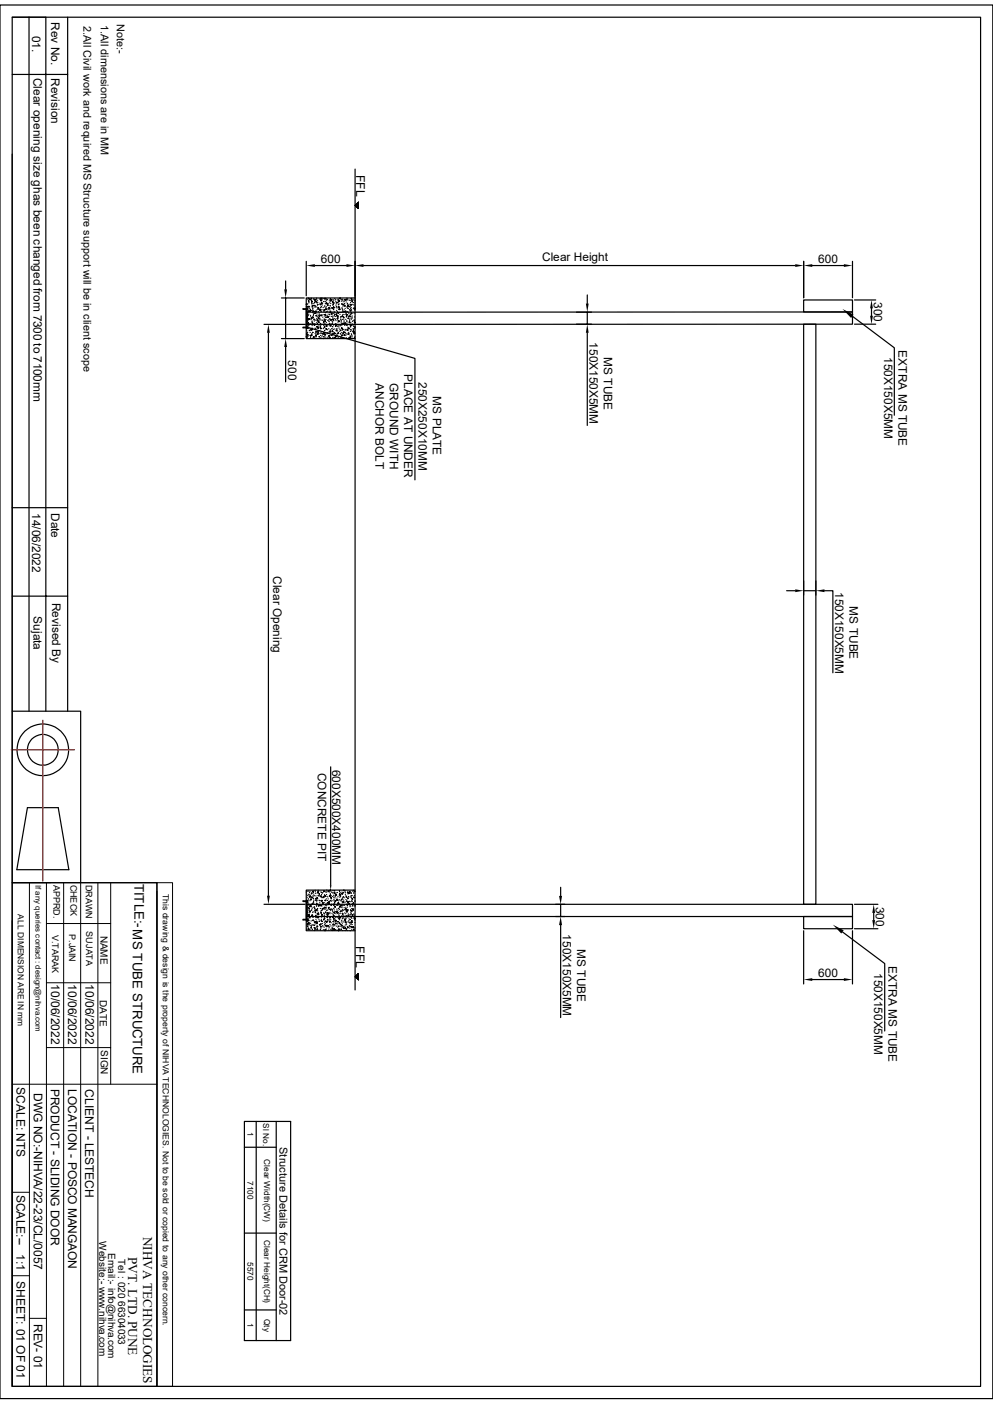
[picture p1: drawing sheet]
<svg xmlns="http://www.w3.org/2000/svg" width="210mm" height="297mm" viewBox="0 0 210 297" stroke-linecap="round" stroke-linejoin="round" font-family="sans-serif">
<g fill="none" stroke="#000" stroke-width=".25">
<path d="M0 1.1h210v294.8h-210zM2.6 3.6h204.8v289.7h-204.8zM2.6 3.6h7.1v146.9M2.6 15.7h11.7M6.1 3.6v146.9M14.3 3.6v146.9M2.6 32.6v117.9h14.5v36.2M75.1 35.8v173.6M60.4 59.4v1.8M64.8 55.3v7.3M66.6 56.2h6.7M76.9 56.2h91.3"/>
<path d="M170 55.3v7.7M171.8 56.2h6.7M180.3 55.3v7.7M55.8 68.6h8.7M56.8 70.4v119.1M59.5 63h4.8M59.5 71.6h4.8M60.4 63v8.6M60.4 73.4v7.4M64.8 64.3v.1M64.8 71.2h.1l-.1 .1M64.8 68.6l.1 .1z"/>
<path d="M64.8 65.2h.1v4.3h-.1zM64.8 64.8h.1M64.8 70.6h.1M64.8 70.8h.1M64.9 69.4h.1M64.9 69.8h.1M64.9 64.9h.1M64.9 67.3v.1zM64.9 70.5h.1M64.9 68.9h.1M64.9 66.9h.1M64.9 66h115.4v2.6h-115.4z"/>
<path d="M64.9 65.2h.2v.3h-.2zM64.9 69.1h.2v.3h-.2zM64.9 65.3h-.8v.1h.8M64.9 69.2h-.8v.1h.8M64.9 68h.1M64.9 64.4h.1M65 67.1h.1M65 65.8h.1M65 71.3h.1M65 71h.1M65 69.3h.1M65 66.1l.1 .1z"/>
<path d="M65 70.9l.1-.1 .1 .1zM65 65.2h.1M65 70.4h.1M65 66.5h.1M65 70.3h.1M65.1 67h.1M65.1 69.5h.1M65.1 64.3h.1M65.1 71.6h.1M65.1 67.9h.1M65.1 64.8l.1 .1zM65.1 66.7h.1"/>
<path d="M65.1 63.3h.1M65.1 71.2h.1M65.1 68.5h.1M65.2 67.6h.1M65.2 63.2h.1M65.2 63h.1M65.2 66.7h.1M65.2 68.3l.1 .1zM65.2 63.6l.1 .1zM65.2 65.7h.1M65.2 68.9h.1M65.3 63.7h.1"/>
<path d="M65.3 64.8h.1M65.3 66.5h.1M65.3 67.4l.2 .1-.2 .1 .1-.2M65.3 68.7h.1M65.3 64.1h.1M65.3 63.9h.1M65.4 65.8h.1M65.4 68.5h.1M65.4 64.8h.1M65.4 69.9h.1M65.4 69.4h.1M65.4 69.8h.1"/>
<path d="M65.4 64.9h.1M65.4 67.5h.1M65.5 65.2h.1M65.5 63.2l.1 .2-.2-.1zM65.6 65.9h.1M65.6 70.3h.1M65.6 71h.1M65.6 65.5l.2 .2h-.2zM65.6 68.5h.1M65.7 66.7h.1M65.7 71.4h.1M65.7 67h.1"/>
<path d="M65.7 71.2h.1M65.7 67.4h.1M65.8 69.7v.2zM65.8 63.2h.1M65.8 67.6h.1M65.8 69.5h.1M65.8 63.1h.1M65.9 70.8l.1 .1zM65.9 67.3l.1-.1v.2zM65.9 68.1h.1M65.9 64.1h.1M65.9 63.7l.1 .1z"/>
<path d="M65.9 63.5h-.1M65.9 70.7h.1M65.9 68.5h.1M66 69.5l21.8 6.3v25.7M66 64.2h.1M66 70.5h.1M66 69.8h.1M66 64.5h.1M66 69.6l.1 .1zM66 68.9h.1M66 65h.1M66 67.9h.1"/>
<path d="M66 69.4h.1M66 69.6h.1M66.1 64.7v.2zM66.1 68.3l.1 .1zM66.1 67h.1M66.1 65.3h.1M66.1 65.9h.1M66.1 66.1h.1M66.1 71.5h.1M66.1 70.3h.1M66.1 65.5h.1M66.2 65.7h.1"/>
<path d="M66.2 65.2h.1M66.2 64.2h.1M66.3 66.4h.1M66.3 63.3h.1M66.3 66.8h.1M66.3 67.1v.1M66.3 71.3l.1-.1v.1zM66.3 71.4h.1M66.3 71.2h.1M66.3 66.5h.1M66.3 65.8l.1 .1zM66.3 63.2h.1"/>
<path d="M66.4 67.5h.1M66.4 67.6h.1M66.4 64.6h.1zM66.5 67.9h.1M66.5 64.1h.1M66.5 68.7v.1zM66.5 63.5h.1M66.5 68.5h.1M66.5 67.6h.1M66.5 63.3l.1 .1zM66.5 68.6h.1M66.5 64h.1"/>
<path d="M66.6 71.5h.1M66.6 65h.1M66.6 63.8h.1M66.6 66.2h.1M66.6 69.4h.1M66.6 70.5h.1M66.6 64.6h.1M66.7 68.6h.1M66.7 69.7h.1M66.7 69.6h.1M66.7 65.9h.1M66.7 68.7h.1"/>
<path d="M66.8 70.9l.1 .1h-.2zM66.8 64.9h.1M66.8 70.4h.1M66.8 70.1h.1M66.8 67.7h.1M66.8 63.7v.1h-.1zM66.8 65.7h.1M66.8 65.9h.1M66.8 71.1h.1M66.8 66.2h.1M66.8 69.6h.1M66.8 70.8h.1"/>
<path d="M66.9 71.2h.1M66.9 64h.1M66.9 66.8h-.1M66.9 63.2h.1M66.9 65.9h.1M66.9 66.8h.1M66.9 63.1h.1M66.9 68.3h.1M67 67.7h.1M67 67.4h.1M67 63.4h.1M67 70.6h.1"/>
<path d="M67 66.4h.1M67.1 70.1v.2zM67.1 69l.1 .2h-.2zM67.1 64.1h.1M67.1 65.5h.1M67.1 66.9h.1M67.1 68.6h.1M67.1 67.9h.1M67.1 64.6h.1M67.1 67.7l.1-.1 .1 .2zM67.1 68.4h.1M67.1 63.6h.1"/>
<path d="M67.1 64.4h.1M67.2 70.6l.1 .1zM67.2 69.5h.1M67.2 65h.1M67.2 64h.1M67.2 69h.1M67.3 65.2h.1v.1zM67.3 64.4h.1M67.3 67.9h.1M67.3 67.2l.2 .1zM67.3 69.3l.1 .1zM67.3 65.9h.1"/>
<path d="M67.3 70.4h.1M67.3 65.4h.1M67.4 70.1h.1M67.4 65.1h.1M67.4 68.1l.1 .1zM67.4 66.8h.1M67.4 71.2h.2M67.4 70.6h.1M67.4 68.9h.1M67.5 66.2h.1M67.5 66.5h.1M67.5 66.8l.1 .1z"/>
<path d="M67.5 63.2h.1M67.5 66.6h.1M67.6 67.7h.1M67.6 65.4h.1M67.6 67.3h.1M67.6 69.9h.1M67.6 65.6l.1 .1h-.1zM67.6 64.1h.1M67.6 68.6h.1M67.6 67.5h.1M67.7 69.2l.1-.1v.2zM67.7 71.4h.1"/>
<path d="M67.7 63.4h.1M67.7 70.5h.1M67.8 65h.1M67.8 69.5h.1M67.8 68.4h.1M67.8 71h.1M67.8 69.6h.1M67.8 68.5h.1M67.8 68.8h.1M67.8 68.6h.1M67.9 63.6h.1l-.1-.1v.1M67.9 63.1v.1z"/>
<path d="M67.9 64.4l-.2-.1 .2 .2M67.9 66h.1M67.9 67.7h.1M67.9 66.6h.1M67.9 69.5h.1M67.9 70.4h.1M67.9 66.8h.1M67.9 64.9h.1M67.9 65.8h.1M68 69.5h.1M68 63.5h.1M68 64h.1"/>
<path d="M68 65.5h.1M68 71.3h.1M68.1 64.2l-.1-.1 .1 .1M68.1 70.6h.1M68.1 63h.1M68.1 63.3h.1M68.1 71h.1M68.1 67.7h.1M68.2 64.5h.1M68.2 66.6h.1M68.2 70.5h.1M68.2 64.1h.1"/>
<path d="M68.2 67.1h.1M68.2 68.6h.1M68.3 70.6l.1 .1zM68.3 65.1h.1M68.3 63.2h.1M68.3 67.7h.1M68.3 65.5h.1M68.4 71.5h.1M68.4 69.5h.1M68.4 71.6h.1M68.4 71.2h.1M68.4 63.8h.1"/>
<path d="M68.5 68.1v.1zM68.5 66h.1M68.5 68.8h.1M68.5 70.3h.1M68.5 70.4h.1zM68.5 70.4h.1M68.5 69.3h.1M68.5 67.5h.1M68.5 68.4h.1M68.5 66.5h.1M68.6 66.8h.1M68.6 64.9h.1"/>
<path d="M68.6 65.6l.1 .1h-.2zM68.6 70.8h.1M68.6 69.9h.1M68.6 71.3h.1M68.6 65.6h.1M68.6 69.1v.1zM68.7 63.3h.1M68.7 64.7h.1M68.7 69.9h.1M68.7 67.9h.1zM68.7 69h.1M68.7 66h.1"/>
<path d="M68.7 67.7h.1M68.7 67.6h.1M68.7 63.8h.1M68.7 63.1l.1 .1zM68.7 70.7l.2 .1h-.2zM68.7 71h.1M68.7 68h.1M68.8 64.2h.1M68.8 67.1h.1M68.8 71.5h.1M68.8 63.8h.1M68.8 66.6v.1z"/>
<path d="M68.8 66.2h.1M68.8 68.6h.1M68.9 68.6h.1M68.9 65.2h.1M68.9 65.1h.1M68.9 64.3h.1M68.9 67.6h.1M68.9 69.5h.1M69 65.4h.1M69 69.6l.1 .1zM69 64.9h.1M69 63.4h.1"/>
<path d="M69 63.2h.1M69 68.2h.1M69 63.6h.1M69 68.8l.2 .2h-.2zM69 64.2h.2l-.2-.1v.1M69 66h.1M69 69.6h.1M69.1 70.4h.1M69.1 64.3h.1M69.1 65.9h.1M69.2 67.1h.1M69.2 66.8h.1"/>
<path d="M69.2 71.3h.1M69.2 63.4h.1M69.2 69.8h.1M69.2 70.6h.1M69.3 63.3h.1M69.3 65.4h.1M69.3 64.5v.1zM69.3 66.9l.2 .2h-.2zM69.3 70.4h.1M69.3 66.9h.1M69.3 67.8h.1M69.3 65.8h.1"/>
<path d="M69.3 64.4h.1M69.4 64.2h.1M69.4 66.5h.1M69.4 68.7h.1M69.4 71.5h.1M69.5 67.9h.1M69.5 65.1h.1M69.5 65.4h.1M69.5 71.2h.1M69.5 69.6h.1M69.6 67.6h.1M69.6 70.2h.1"/>
<path d="M69.6 71v.1zM69.6 65.1l.2 .1h-.2zM69.6 68h.1M69.6 66h.1M69.6 70.4h.1M69.6 68.4h.1M69.6 63.6h.1M69.6 68.9h.1M69.7 68.7h.1M69.7 67.4h.1M69.7 66.5h.1M69.7 68.5l.1 .1z"/>
<path d="M69.7 71.4l.1 .1zM69.7 66.9h.1M69.7 64.1h.1M69.8 71.3h.1M69.8 65.6h.1M69.8 70.2h.1l-.1-.1v.1M69.8 64.6h.1M69.8 69.9h.1M69.8 64.7h.1M69.8 63.3h.1M69.8 67.8h.1M69.8 63.7h.1"/>
<path d="M69.8 69.8h.1M69.8 67.5h.1M69.9 66v.1h-.1zM69.9 63.2l.1 .2h-.2zM69.9 64.2h.1M69.9 65.8h.1M70 68.7h.1M70 70.9h.1M70 63.5l.1 .1h-.2zM70 68.9v.1M70 67.6l.1 .1zM70 66.3h.1"/>
<path d="M70 71h.1M70 68.5h.1M70.1 65.1h.1M70.1 66.9h.1M70.1 69.6h.1M70.1 66.3v.2zM70.2 66h.1M70.2 63.5h.1M70.2 70.1l.1-.1 .1 .1zM70.2 70.5h.1M70.2 68h.1M70.2 71h.1"/>
<path d="M70.2 69.6h.1M70.3 65.1l.1 .1zM70.3 68.5h.1M70.3 70h.1M70.3 66.9h.1M70.3 69.1h.1M70.3 68.2h.1M70.4 63.8l.1 .1zM70.4 67.6v-.1l.1 .1zM70.4 64.1h.1M70.4 64.5h.1M70.4 67.2h.1"/>
<path d="M70.4 71.4h.1M70.4 70.6h.1M70.4 66.3h.1M70.4 71.5h.1M70.4 63.4h.1M70.4 67.8h.1M70.4 65.4h.1M70.5 64.4h.1M70.5 65.2h.1M70.5 69.7h.1M70.5 64.2h.1M70.5 63.5h.1"/>
<path d="M70.5 68.7h.1M70.5 70.2h.1M70.6 64.9v.2zM70.6 68.7h.1M70.6 70.7h.1M70.6 67.8h.1M70.6 65.5h.1M70.6 71.6h.1M70.6 66.3h.1M70.6 66.9h.1M70.7 65.2h.1M70.7 66h.1"/>
<path d="M70.7 71.3h.1M70.7 66.7h.1M70.7 65h.1M70.7 69.6h.1M70.7 70.4l.2 .2h-.2zM70.7 64.1h.1M70.7 66.5h.1M70.8 66h.1M70.8 71.5l.1-.1v.1zM70.8 63.2h.1M70.8 67.4h.1M70.8 70.5h.1"/>
<path d="M70.9 63.5h.1M70.9 66.9h.1M70.9 68.5h.1M70.9 67.6h.1M71 71.4h.1M71 68.9v.1zM71 68.6l.2 .1h-.2zM71 63.4h.1M71 63.8h.1M71 68.9h.1M71 71.1l.1 .1zM71 67.8h.1"/>
<path d="M71 64.6h.1M71.1 68.6h.1M71.1 69.6h.1M71.1 65h.1M71.1 69.8l.1 .1zM71.1 64.3h.1M71.2 66.5l-.1-.1 .1 .1M71.2 64.9h.1M71.2 65.7h.1M71.2 70.7h.1M71.2 68.7h.1M71.2 65.2h.1"/>
<path d="M71.2 71.1h.1M71.3 66.7l.2 .1-.2 .1zM71.3 63.9v.2l-.1-.1zM71.3 69.6h-.1M71.3 67.4h.2zM71.3 65.9h.1M71.3 66.8h.1M71.3 71h.1M71.4 66.1h.1M71.4 63.5h.1M71.4 70.5h.1M71.4 67.2h.1"/>
<path d="M71.4 70h.1M71.4 70.6h.1M71.4 69.1h.1M71.5 67.9h.1M71.5 68.2h.1M71.5 66.1v.1zM71.5 66.9h.1M71.5 71.4h.1M71.5 63.2h.1M71.5 67.2h.1M71.5 66.3h.1M71.6 64.9l.1 .1h-.1z"/>
<path d="M71.6 64.9l-.1 .1 .2-.1M71.6 63.4h.1M71.6 70.5l-.1-.1 .1 .1M71.6 67.9h.1M71.6 69h.1M71.6 65.4h.1M71.6 63.9h.1M71.6 68l.1-.1 .1 .1zM71.7 64.3h.1M71.7 64.4l-.2 .1M71.7 67.9h.1M71.7 63.5h.1"/>
<path d="M71.7 69.4h.1M71.7 68.7h.1M71.7 65h.1M71.7 65.5h.1M71.8 63.7l-.1-.1 .1 .1M71.8 65.4h.1M71.8 70.1h.1M71.8 65.4l.1 .1zM71.8 65.2h.1M71.8 69.6h.1M71.8 66.1h.1M71.9 63l-.1 .2 .2-.1-.1-.1"/>
<path d="M71.9 69h.1M71.9 71.2h.1M71.9 66.5h.1M71.9 66.1h.1M72 70.5h.1M72 71.6h.1M72 67.2h.1M72.1 67h.1M72.1 70h.1M72.1 70.7h.1M72.1 67.6h.1M72.1 67.5h.1"/>
<path d="M72.1 69.8h.1M72.1 71.4h.1M72.1 63.3h.1M72.1 68.9h.1M72.1 67.9h.1M72.1 68.3h.1M72.2 63.7h.1M72.2 67h.1M72.2 63.4h.1M72.2 67.9h.1M72.2 69.4h.1M72.2 71h.1"/>
<path d="M72.2 66.1h.1M72.2 71.3h.1M72.3 64.3h.1M72.3 70.4h.1M72.3 65.2h.1M72.3 68.5h.1M72.3 68.7h.1M72.3 69.4h.1M72.3 64.2h.1M72.3 70.9l.1 .1h-.1zM72.3 63.3h.1M72.3 69.8h.1"/>
<path d="M72.4 66.8v.2zM72.4 65.2h.1M72.4 65.4h.1M72.4 67.6h.1M72.4 69.6l.2 .1zM72.4 69.6h.1M72.4 70.5h.1M72.4 66.6h.1M72.4 63.5h.1M72.5 65.9h.1M72.5 65.7h.1M72.5 64.8h.1"/>
<path d="M72.5 66.1h.1M72.6 64.3v.2l-.1-.1zM72.6 68.4v.1zM72.6 63.8h.1M72.6 66.5h.1M72.6 64.5h.1M72.6 71.6h.1M72.6 67.1l.2 .1zM72.6 67h.1M72.6 70.6h.1M72.7 71.5h.1M72.7 67.6h.1"/>
<path d="M72.7 70.2l.2 .2h-.2zM72.7 63.5h.1M72.7 68.1h.1M72.8 65.9l.1 .1zM72.8 67.9h.1M72.8 65.5h.1M72.8 71.6h.1M72.8 70.8l.1 .2zM72.8 63.7h.1M72.9 64.2h.1M72.9 68.7h.1M72.9 64.3h.1"/>
<path d="M72.9 64.6l.1 .1h-.1zM72.9 68.4l.1-.1v.2zM72.9 68.8h.1M72.9 64.8h.1M72.9 66.5h.1M73 68.3l.2 .2h-.2zM73 63.4l.1 .1zM73 69.7h.1M73 65.2h.1M73 69.8h.1M73 70.3h.1M73.1 65.8l-.1 .1z"/>
<path d="M73.1 66.1h.1M73.1 67.6h.1M73.1 71h.1M73.2 70.6h.1M73.2 66.4h.1M73.2 70.7h.1M73.2 69.8h.1M73.2 63.9h.1M73.2 63.3l.1 .1zM73.2 68.8h.1M73.2 71.5h.1M73.3 66.5l.1 .1h-.1z"/>
<path d="M73.3 68.6h.1M73.3 63.5h.1M73.4 66h.1M73.4 67h-.2M73.4 68.1h.1M73.4 63.1h.1M73.4 64.9h.1M73.4 67.9h-.1M73.4 65.1h.1M73.4 69.9l.1-.1 .1 .1zM73.4 64.3h.1M73.4 68.6h.1"/>
<path d="M73.4 64.2h.1M73.4 69.6h.1M73.5 68.8h.1M73.5 63.2h.1M73.5 65.9h.1M73.5 64.6h.1M73.5 69.2h.1M73.6 64.6l.1 .2zM73.6 63.5h.1M73.6 69.7h.1M73.6 65.2h.1M73.6 70.6h.1"/>
<path d="M73.6 65.3h.1M73.7 67.3v.1zM73.7 70.6v.1h-.1zM73.7 70.3h.1M73.7 66.2h.1M73.7 66.9h.1M73.7 69.4l.2 .1zM73.7 64.5h.1M73.7 70.7h.1M73.8 64.8l.1 .1zM73.8 67h.1M73.8 66.4h.1"/>
<path d="M73.8 71.5h.1M73.8 71.4h.1M73.8 70.5h.1M73.8 66.8h.1M73.9 68.1v.1zM73.9 69.6h.1M73.9 67.9h.1M73.9 67.5h.1M73.9 65.5h.1M73.9 68.6h.1M73.9 63.5h.1M74 66.9l.1 .1z"/>
<path d="M74 67.7h.1M74 64.3h.1M74 66.8h.1M74 68.8h.1M74 71h.1M74 63.5h.1M74 65.8h.1M74.1 71.2v.2zM74.1 65.6v.1zM74.1 68.6h.1M74.1 69h.1M74.1 70.1h.1"/>
<path d="M74.1 64.9h.1M74.1 66.5h.1M74.1 65.3h.1M74.1 69.2h.1M74.1 64h.1M74.2 69.7h.1M74.2 64.6h.1M74.2 68.2h.1M74.2 68.7l.1 .2zM74.2 64.4l.1 .1zM74.2 67.3h.1M74.3 66.2h.1"/>
<path d="M74.3 65.1h.1M74.3 70h.1M74.3 65.4h.1M74.3 67.5h.1M74.3 63.1v.1zM74.3 70.6h.1M74.3 65.7h.1M74.3 70.8h.1M74.3 64.5h.1M74.4 66.2l-.1 .1M74.4 66.3l-.1 .1M74.4 67.1h.1"/>
<path d="M74.4 63.6h.1M74.4 71.5h.1M74.4 71.2h.1M74.4 71h.1M74.5 63.5h.1M74.5 66.8h.1M74.5 68.5h.1M74.5 63.7v.1zM74.5 67.3h.1M74.6 64.4h.1M74.6 67.9h-.1M74.6 63.5h.1"/>
<path d="M74.6 63.3h.1M74.6 69.6h.1M74.6 68.8h.1M74.7 70l.1 .1h-.1zM74.7 70.3l.1-.1v.1zM74.7 65.3h.1M74.7 64h.1M74.8 69.7h.1M74.8 69h.1M74.8 69.5h.1M74.8 70.6h.1M74.8 64.5h.1"/>
<path d="M74.8 66.2h.1M74.8 65.1h.1M74.9 70.7h.1M74.9 70.1h.1M74.9 67.7l.1 .1zM74.9 65.5h.1M74.9 71.4h.1M75 70.4h.1M75 71.6h.1M75 70.4l.1 .1zM75 67.1h.1M75 71.5h.1"/>
<path d="M75 66.2h.1M75 69.5h.1M75.1 65.2v.1M75.1 65.2h.1M75.1 69.1v.1M75.1 63.5h.1M75.1 68.6h.1M75.1 71.2h.1M75.1 69.2v.1M75.1 68.2l-.1-.1v.2l.1-.1M75.1 63h-10.3v8.6h10.3M121.9 68.6h3.2"/>
<path d="M121.9 66h3.2M124.2 62.4v1.8M124.2 66v2.6M124.2 70.4v19.6M170 68.6h2.6v122.7h-2.6zM170 63.5h10.3v2.5h-10.3zM180.3 66.9l8.8 6.7v14.2M180.7 63.5h4.5M180.7 68.6h4.5M184.3 65.2v1.6M2.6 107.4h11.7M2.6 126.1h11.7"/>
<path d="M166.4 125h1.8M170 122.9v3M170 125h2.6M172.6 122.9v3M174.4 125h1.7v17.3M2.6 150.5v36.2M5.8 170.9h6.5l2.3 13.1h-11zM69.9 162.2v25.1M2.6 186.7h30.6v106.6h-30.6zM2.6 194.8v98.5M55.8 191.3h8.7M64.8 190.5h.1v4.2h-.1z"/>
<path d="M64.8 188.7h.1M64.8 190.8h.1M64.8 193.8h.1M64.8 194.9h.1M64.9 192.5h.1M64.9 192.1h.1M64.9 189.1h.1M64.9 196.6h.1M64.9 191.3h115.4v2.6h-115.4zM64.9 194.4h.2v.2h-.2zM64.9 190.5h.2v.3h-.2zM64.9 194.5h-.8v.1h.8"/>
<path d="M64.9 190.6h-.8v.1h.8M64.9 189.8h.1M64.9 195.7h.1M64.9 188.6h.1M65 194.9h.1M65 196h.1M65 194.8h.1M65 193h.1M65 193.5h.1M65 193.8h.1M65 195.3h.1M65 195.4l.2 .1h-.2z"/>
<path d="M65.1 192.9h.1M65.1 190.9h.1M65.1 189.4h.1M65.1 193.9h.1M65.1 196h.1M65.1 192h.1M65.2 191.3h.1M65.2 191.1h.1M65.2 196.3h.1M65.2 188.5h.1M65.2 190.1h.1M65.2 190.4h.1"/>
<path d="M65.2 195.3h.1M65.2 194.8h.1M65.2 192h.1M65.2 189.2h.1M65.2 194.4h.1M65.2 196.5l.1 .1zM65.3 194.6v.2zM65.3 193.5l.1 .1zM65.3 193.5h.1M65.3 192.5h.1M65.3 191.6h.1M65.3 191.3h.1"/>
<path d="M65.3 195.7h.1M65.3 195.2v.1zM65.4 189.5h.1M65.4 195.6h.1M65.4 193.1h.1M65.4 192.2v.1zM65.4 192.1h.1M65.4 193.5h.1M65.4 188.8h.1M65.4 196.6h.2M65.4 194l.1 .1zM65.5 189.2h.1"/>
<path d="M65.5 190.5h.1M65.5 194.2h.1M65.5 189.6h.1M65.5 193h.1M65.5 188.6h.1M65.5 192.7l.2 .1zM65.6 189.6v.1h-.2M65.6 189.6l-.1 .1M65.6 191.6l.1 .2zM65.6 189.5h.1M65.6 190.2h.1M65.7 195.3h.1"/>
<path d="M65.7 193.9h.1M65.7 191.5v.1zM65.7 195.7h.1M65.7 190.4h.1M65.7 190.3h.2l-.2-.1v.1M65.8 191.3h.1M65.8 194.8h.1M65.8 196.4h.1M65.8 196.1l.1 .1zM65.8 191.8h.1M65.9 192.6h.1M65.9 189.8l.1 .1z"/>
<path d="M65.9 191.3h.1M65.9 192.4h.1M65.9 195.7h.1M66 188.8h.1M66 189v.1M66 193.6v.1h-.1zM66 192.2h.1M66 196.6h.1M66 193.5h.1M66 188.5h.1M66.1 195.7h.1M66.1 188.6h.1"/>
<path d="M66.1 189.9h.1M66.1 191.1l.1 .1zM66.1 194h.1M66.1 193h.1M66.1 194.7h.1M66.2 193.8h.1M66.2 189.6h.1M66.2 189.5h.1M66.2 194.6h.1M66.2 190.1h.1M66.2 191.9h.1M66.2 192.9h.1"/>
<path d="M66.3 188.6v.1zM66.3 191h.1M66.3 194h.1M66.3 190.9h.1M66.3 190.7h.1M66.3 188.5h.1M66.3 190.4h.1M66.3 195.7h.1M66.3 189.1h.1M66.4 194.8h.1M66.4 195.6h.1M66.4 196.2h.1"/>
<path d="M66.5 191.3h.1M66.5 191.8h.1M66.5 189.5h.1M66.5 191.9h.1M66.5 192.3h.1M66.5 196.8h.1M66.5 195.7h.1M66.5 196.2l.1 .1zM66.5 195.1l.1 .1zM66.6 192.9l.1 .1M66.6 196.6h.1M66.6 192.2h.1"/>
<path d="M66.6 188.3h.1M66.6 195l.1 .1zM66.7 190.5h.1M66.7 192.6v.1zM66.7 188.6h.1M66.7 193.1h.1M66.7 196.4h.1M66.7 189h.1M66.8 195.5h.1M66.8 193.7v.1zM66.8 190v.2l.1-.1M66.8 194.5h.1"/>
<path d="M66.8 189.5h.1M66.8 193.6h.1M66.8 192.4l.2 .1zM66.9 191.5h.1M66.9 195.1h.1M66.9 194h-.1M66.9 192.7h.1M66.9 190.4h.1M66.9 194.9h.1M66.9 190.5h.1M66.9 191.7h.1M67 196h.1"/>
<path d="M67 190.8h.1M67 195.1l.1 .1-.1 .1zM67 189.9h.1M67 195.1h.1M67 196.2h.1M67 195h.1M67 191.2h.1M67.1 188.9h.1M67.1 193.2h.1M67.1 194.1h.1M67.1 195.7h.1M67.1 192.5h.1"/>
<path d="M67.1 189.9l.1 .1zM67.1 191.3l-.1-.1 .1 .1M67.1 192.3h.1M67.1 196.6v-.1v.1h.1M67.1 191.3h.1M67.1 192.2h.1M67.2 196h.1M67.2 190.4h.1M67.2 192.7h.1M67.2 188.7l.1 .1zM67.2 194l.1 .1v-.1M67.2 189.5h.1"/>
<path d="M67.2 193.5h.1M67.3 193.3l.1 .1h-.1zM67.3 188.6h.1M67.3 193.4h.1M67.3 188.3h.1M67.3 193.1h.1M67.3 188.8h.1M67.4 188.5h.1M67.4 191.5v.1h-.1zM67.4 189.5h.1M67.4 194h.1M67.4 189.4h.1"/>
<path d="M67.4 194.5h.1M67.5 194.9h.1M67.5 189l.1 .1zM67.5 190.5h.1M67.6 189.5h.1M67.6 195.6h.1M67.6 191h.1M67.6 191.3h.1M67.6 195.8h.1M67.7 191.6h.1M67.7 190.5h.1M67.7 191.5l-.1 .1v-.2l.1 .2"/>
<path d="M67.7 196.6h.1M67.7 196.7h.1M67.7 192.2h.1M67.8 195.5l.1 .1h-.2zM67.8 192.7h.1M67.8 196h.1zM67.9 189.5l.1 .2zM67.9 188.7h.1M67.9 196.3h.1M67.9 193.1v.1M67.9 191.6h.1M67.9 195.4h.1"/>
<path d="M67.9 193l.1 .1zM67.9 188.8h.1M67.9 194.5h.1M67.9 189.6h.1M67.9 194.7l.1 .1zM68 193.8h.1M68 189.2h.1M68 194h.1M68 193.5h.1M68 192.6h.1M68 190.6h.1M68 191.7h.1"/>
<path d="M68.1 190.5h.1M68.1 189.9h.1M68.1 192.6h.1M68.1 190.8h.1M68.1 193.5h.1l-.2 .1zM68.1 189.8h.1M68.1 194.9h.1M68.2 188.9h.1M68.2 195.4h.1M68.2 192.2l.1 .1zM68.2 191.3h.1M68.2 191h.1"/>
<path d="M68.2 193.6h.1M68.2 195.8h.1M68.3 191.4h.1M68.3 196h.1M68.3 191v.1zM68.3 189.9h.1M68.3 192.2h.1M68.4 192.1h.1M68.4 196.7h.1M68.4 189.7l.1 .1zM68.4 188.7h.1M68.5 194.5h.1"/>
<path d="M68.5 193.1h.1M68.5 194.6h.1M68.5 188.5v.1zM68.5 188.5h.1M68.5 189.6h.1M68.5 193.2h.1M68.5 190.9h.1M68.5 196.1h.1M68.6 192l.1-.1v.2zM68.6 194.1h.1M68.6 193.6h.1M68.6 195.2h.1"/>
<path d="M68.6 194.3h.1M68.6 189.3h.1M68.6 195.6h.1M68.7 189.7h.1M68.7 193.3h.1M68.7 194.3h.1M68.7 196.9v-.1l.1 .1M68.7 190.5h.1M68.7 192.4h.1M68.7 189.5h.1M68.7 194.9h.1M68.7 191.9h.1"/>
<path d="M68.7 191.5h.1M68.7 196.7h.1M68.8 189.4v.2zM68.8 191.4h.1M68.8 196.6h.1M68.8 190.5h.1M68.8 190.4h.1M68.8 195.7h.1M68.8 195.4h.1M68.8 193.9h.1M68.8 194.8h.1M68.8 195.8h.1"/>
<path d="M68.8 189.6h.1M68.8 188.7h.1M68.9 193h.1M68.9 192.2h.1M68.9 191.5h.1M68.9 190.5h.1M68.9 192h.1M68.9 196.7h.1M69 196.5h.1M69 191.1h.1M69 191.9h.1M69 190.2h.1"/>
<path d="M69 194.9l.1 .1h-.1zM69 188.7h.1M69 189.2h.1M69 193.2h.1M69 194h.1M69 192.6h.1M69.1 195.9v.1h-.1zM69.1 188.3h.1M69.1 191.5h.1M69.1 189.6h.1M69.1 195.7l.2 .1zM69.2 194.1h.1"/>
<path d="M69.2 188.6h.1M69.2 193.4l.1 .1zM69.2 195h.1M69.2 193.7h.1M69.3 193l.1 .2zM69.3 190.5h.1M69.3 194.1h.1M69.3 194.9h.1M69.3 192.5h.1M69.3 194.6h.1M69.3 189.7h.1M69.3 190.9h.1"/>
<path d="M69.3 194.8h.1M69.4 195.8h.1M69.4 190.2h.1M69.4 196h.1M69.4 191.4h.1M69.4 188.5l.1-.1 .1 .1zM69.4 193.5h.1M69.5 193.3h-.2h.2M69.5 190.8h.1M69.5 192.3h.1M69.5 192l.1 .1zM69.5 195.9h.1"/>
<path d="M69.5 196.7h.1M69.6 191.2l.1 .1zM69.6 196.3h.1M69.6 193.2h.1M69.6 188.7h.1M69.6 194.6h.1M69.6 188.5h.1M69.6 191.9h.1M69.6 190.8h.1M69.7 192.4h.1M69.7 196.1h.1M69.7 189.6h.1"/>
<path d="M69.7 189.5l.1 .1zM69.7 194.1h.1M69.7 195.2h.1M69.7 194.2h.1M69.8 194.9v.1zM69.8 195.6h.1M69.8 193.3h.1M69.8 189.5h.1M69.8 193h.1M69.8 188.4h.1M69.8 192.4h.1M69.8 190.5h.1"/>
<path d="M69.8 188.3h.1M69.8 189.3l.2 .1-.2 .1zM69.8 194.9h.1M69.8 189.1h.1M69.9 190.5h.1M69.9 194.1h.1M69.9 192.4l.1 .1-.2-.1zM69.9 189.6h.1M69.9 196.6h.1M69.9 194.6h.1M70 191.4h-.2M70 188.6h.1"/>
<path d="M70 195.9h.1M70 190.2h.1M70 195.2h.1M70.1 189.9v.1l-.1-.1zM70.1 190.6h.1M70.1 192.3h.1M70.1 191.6h.1M70.1 196.8h.1M70.1 191.3h.1M70.1 188.8h.1M70.2 193.2h.1M70.2 196.3h.1"/>
<path d="M70.2 196.8h.1M70.3 189.7h.1M70.3 192.4h.1M70.3 192.6h.1M70.3 196.3l.1 .2v-.2M70.3 194.1h.1M70.3 196.8h.1M70.4 196.8h.1M70.4 188.9h.1M70.4 195.9h.1M70.4 192.8h.1M70.4 194.9h.1"/>
<path d="M70.4 188.4h.1M70.4 190.5h.1M70.4 195h.1M70.4 194h.1M70.4 193.5h.1M70.4 195.5l.2 .1zM70.5 193.8v.2l-.1-.1zM70.5 193.1h.1M70.5 193.6h.1M70.5 189.5h.1M70.5 192.2h.1M70.6 191.4h-.1"/>
<path d="M70.6 189.9h.1M70.6 194.6h.1M70.6 196.4h.1M70.6 195.9h.1M70.6 191.2h.1M70.6 194.2v.2zM70.6 190.3h.1M70.6 195.5h.1M70.6 189.4h.1M70.7 192.3h.1M70.7 195h.1M70.7 193.7h.1"/>
<path d="M70.7 188.4h.1M70.7 196.5l.1 .1-.1 .1zM70.7 190.6h.1M70.7 192.7h.1M70.7 196.8h.1M70.7 193l.1 .1zM70.7 191.1h.1M70.7 190.9h.1M70.7 191.8h.1M70.7 195.7h.2M70.7 188.8l.1 .1zM70.7 188.8h.1"/>
<path d="M70.8 188.5h.1M70.8 190.9h.1M70.8 193.2h.1M70.8 191.7l.1 .1zM70.8 189.9h.1M70.8 191.7h.1M70.9 196.8h.1M70.9 189h.1M70.9 189.7h.1M70.9 194.1h.1M70.9 191.9h.1M70.9 190.5h.1"/>
<path d="M71 194.6l.1 .2M71 189.5h.1M71 194.6v.2h.1M71 195h.1M71 196.7h.1M71 192.8h.1M71 189.2l.1 .1zM71 195.3l.1 .1zM71 193.3h.1M71 190.6h-.1M71.1 188.9h.1M71.1 193h.1"/>
<path d="M71.1 190.5h.1M71.1 195.9h.1M71.1 193.9h.1M71.1 191.5h.1M71.2 192.8v.1zM71.2 189.4h.1M71.2 192.3h.1M71.2 192.8l.2 .2h-.2zM71.2 194h.1M71.2 190h.1M71.2 196.8h.1M71.3 195h.1"/>
<path d="M71.3 191.5h.1M71.3 190.3l.1 .1h-.2zM71.3 188.8h.1M71.3 195.5h.1M71.4 193.3h.1M71.4 191.1h.1M71.4 191.5h.1M71.4 195h.1M71.4 196.1h.1M71.5 196.8h.1M71.5 192.5h.1M71.5 189.7h.1"/>
<path d="M71.5 194.1h.1M71.5 195.9h.1M71.5 194.9h.1M71.5 194h.1M71.5 192.2h.1M71.5 190.9l.2 .2zM71.6 196.8v.1zM71.6 193.1h.1M71.6 196h.1M71.6 190.6h.1M71.6 195h.1M71.6 193.5h.1"/>
<path d="M71.6 192.2h.1M71.7 194.4l.1-.1v.1zM71.7 193.3h.1M71.7 191.2h.1M71.7 196.5l.1 .1zM71.7 191.5h.1M71.7 195.9h.1M71.7 190.3h.1M71.7 193.7h.1M71.8 189.4h.1M71.8 195.2l.1 .1zM71.8 194.6h.1"/>
<path d="M71.8 188.4h.1M71.8 194.4h.1M71.8 188.6h.1M71.8 192.4h.1M71.8 189.8h.1M71.8 196.8h.1M71.8 189.1l.2 .1h-.2zM71.9 191.8h.1M71.9 194l.1 .1zM71.9 190.5h.1M71.9 188.8h.1M71.9 193.3h.1"/>
<path d="M72 189.6h.1M72 195.6h.1M72 195.5h.1M72 189.2l.1 .2zM72 189.7h.1M72 195.9h.1M72 192.7l.1 .1-.1 .1zM72.1 194.2h.1M72.1 191.6h.1M72.1 196.6h.1M72.1 191.5l.1 .1zM72.1 190.6h.1"/>
<path d="M72.1 192h.1M72.2 195.6h.1M72.2 195h.1M72.2 192.7h.1M72.2 194.7h.1M72.2 190.3v.1M72.3 193.8h.1M72.3 191.5h.1M72.3 195.7v.1zM72.3 196h.1M72.3 191.6h.1M72.3 188.7h.1"/>
<path d="M72.3 192.8h.1M72.3 189l.1 .1zM72.3 196.2h.1M72.3 191.9h.1M72.4 192.4h.1M72.4 191h.1M72.4 190h.1M72.4 195.3h.1M72.4 193.2l.1 .1zM72.4 196.8h.1M72.4 194.4h.1M72.4 194.2h.1"/>
<path d="M72.4 189.1h.1M72.5 188.8h.1M72.5 189.8h.1M72.5 193.4h.1M72.5 190.8l.1-.1v.1zM72.5 194.9h.1M72.5 190.2h.1M72.5 192.5h.1M72.5 192.6h.1M72.5 193.3h.1M72.6 191.6h.1M72.6 190.6h.1"/>
<path d="M72.6 188.9h.1M72.6 190.9h.1M72.6 188.3h.2M72.6 196h.1M72.6 194.2h.1M72.7 196.3l.1 .1h-.2zM72.7 189.7h-.1M72.7 193.6h.1M72.7 188.8h.1M72.7 196.4h.1M72.7 190.6h.1M72.7 195.1h.1"/>
<path d="M72.8 189.9h.1M72.8 192h.1M72.8 192.4h.1M72.9 191.5h.1M72.9 193.1h.1M72.9 196h.1M72.9 190.9h.1M72.9 188.5h.1M72.9 194.4l.2 .2zM73 188.5h.1M73 196.3v.1M73 192.4h.1"/>
<path d="M73 196.8h.1M73 194.7l.1 .1h-.2zM73 194.2h.1M73 189.2h.1M73 195.7h.1M73.1 192.3h.1zM73.1 188.8h.1M73.1 193.3h.1M73.1 191.9h.1M73.2 190.3h.1M73.2 189.5h.1M73.2 195.1l-.1-.1 .1 .1"/>
<path d="M73.2 189.7h.1M73.2 193.8h.1zM73.2 190.7h.1M73.2 195.3h.1M73.2 196.7h.1M73.2 192.6l.2 .1h-.2zM73.2 194.2h.1M73.3 196.6h.1M73.3 193h.1M73.3 191.4h.1M73.3 195.6h.1M73.3 189.7v.1z"/>
<path d="M73.3 196.4h.1M73.3 190.5h.1M73.3 195.1h.1M73.3 190.7h.1M73.3 192.5l.1 .1h-.1zM73.4 193.8h.1M73.4 196.8h.1M73.4 192.8h.1M73.4 191.3h.1zM73.4 191.6h.1M73.4 196h.1M73.4 191.9h.1"/>
<path d="M73.4 194h.1M73.4 192.5h.1M73.5 190.9l.2-.1-.2-.1v.2M73.5 192.9h.1M73.5 191.5h.1M73.5 191h.1M73.5 192.4h.1M73.5 190v.1zM73.5 188.6h.1M73.5 190h.1M73.6 196.1v.2l-.1-.1zM73.6 193.6h.1"/>
<path d="M73.6 189.1h.1M73.6 195h.1M73.6 189h.1M73.6 188.8h.1zM73.7 192.5h.1M73.7 193.3h.1M73.7 193.6v.2zM73.7 189.7h.1M73.7 189.8h.1M73.7 194.7h.1M73.8 194.2h.1M73.8 195.1h.1"/>
<path d="M73.8 188.8l.2 .2h-.2zM73.8 191.1l.1 .2zM73.8 196h.1M73.8 193.5h.1M73.8 190.8h.1M73.9 190.7h.1M73.9 195.8h.1M73.9 188.7l.1-.1v.2zM73.9 191.2h.1M73.9 195.1h.1M74 196.3h.1M74 194.6h.1"/>
<path d="M74 191.8h.1M74 195.4h.1M74 188.6h.1M74 191.6h.1M74 194.5h.1M74 196.9h.1M74 196h.1M74.1 193.5h.1M74.1 192.4h.1M74.1 193h.1M74.1 192.6h.1M74.2 189.6h.1"/>
<path d="M74.2 191.7h.1M74.2 196h.1M74.2 190.8h.1M74.2 188.9h.1M74.2 189.8h.1M74.2 195.6h.1M74.2 195h.1M74.3 195.1v.1zM74.3 194.1h.1M74.3 194h.1M74.3 189h.1M74.3 193.2h.1"/>
<path d="M74.3 189.4h.1M74.3 193.3l-.1 .1M74.3 196v.1zM74.3 192.7l.1-.1 .1 .1zM74.3 192.2h.1M74.3 189.8h.1M74.4 191.3h.1M74.4 190.6h.1M74.4 196.6h.1M74.4 190.1h.1M74.4 194.3h.1M74.4 194.8l.1 .1z"/>
<path d="M74.4 190.4h.1M74.5 190.7h.1M74.5 195.6h.1M74.5 189.4h.1M74.5 188.5h.1M74.5 191.2h.1M74.5 193.5v.1zM74.5 190.1l.1 .1zM74.5 195.1h-.1M74.5 191.6h.1M74.6 191.6h.1M74.6 196h.1"/>
<path d="M74.6 192.3l.1 .1zM74.7 192.3h.1M74.7 196l.1 .2h-.3M74.7 196l-.1 .2M74.7 192.6h.1M74.7 192.4h.1M74.8 188.3h.1M74.8 196.6l.1 .1zM74.8 188.9h.1M74.8 189.9h.1M74.8 191.1l-.1-.1 .1 .1M74.9 193.4h-.1"/>
<path d="M74.9 193.8h.1M74.9 193.6h.1M74.9 189.8h.1M74.9 189.4h.1M74.9 188.6h.2l-.2-.1v.1M75 189.9h.1M75 194.5h.1M75 194.1v.1zM75 194.3h.1M75.1 191.6h.1M75.1 196.3h.1M75.1 190.5h.1"/>
<path d="M75.1 194.6h.1M75.1 190.7h.1M75.1 195.2h.1M75.1 188.3h-10.3v8.6h10.3M75.1 194.3l-.2-.1v.2h.2M117.5 191.3h2M117.5 193.9h2M118.6 187.7v1.8M118.6 191.3v2.6M118.6 195.7v19.6M170 193.9h10.3v2.6h-10.3zM170 196.9v11.3"/>
<path d="M178.2 197.1l8.9 6.7v14.3M180.3 196.9v11.3M180.7 191.3h5M180.7 196.5h5M184.8 193.1v1.5M171.8 207.2h6.7M51.7 237.2h9.8v46.4h-9.8zM54.2 237.2v46.4M58.4 237.2v46.4M51.7 242.7h6.7M51.7 260.9h6.7M51.7 277.1h6.7"/>
<circle cx="9.1" cy="158.6" r="5.5"/>
<circle cx="9.1" cy="158.6" r="3.3"/>
</g>
<g fill="none" stroke="#000" stroke-width=".21">
<path d="M75.1 43.5l.7 .1M75.1 43.4l.7 .2zM75.1 43.5l.7 .2zM75.1 43.5l.7 .2-.6-.2M75.2 43.6l.6 .1zM75.2 43.3l.6 .3-.6-.3M75.2 43.6l.6 .2-.5-.2M75.3 43.6l.5 .2zM75.4 43.2l.4 .1zM75.4 43.2l.4 .2-.5-.1M75.4 43.7l.4 .1-.4-.1M75.4 43.1l.4 .2z"/>
<path d="M75.4 43.7l.4 .2zM75.4 43.1l.4 .1-.3-.1M75.4 43.7l.4 .2-.3-.1M75.5 43.1l.3 .1zM75.5 43.9h.3zM75.5 43l.3 .1h-.3M75.6 43.9l.2 .1-.2-.1M75.6 43l.2 .1-.2-.1M75.6 42.9l.2 .1h-.2M75.6 43.9l.2 .1zM75.7 42.9l.1 .1zM75.7 44h.1z"/>
<path d="M75.7 44h.1M75.8 44v-1.2l-.7 .6 .7 .7M75.8 42.8v.1h-.1h.1M2.6 186.7h30.6M6.2 186.7v106.6M9.8 195.4h13.6M9.8 186.7v106.6M13.5 186.7v106.6M17.1 186.7v106.6M20.7 186.7v106.6M23.4 186.7v42.7M33.2 186.7h3.3v106.6h-3.3z"/>
<path d="M33.2 188.6v104.7M9.8 207.9h13.6M75.1 206.6l.7-.6v1.3zM75.1 206.7l.7 .2zM75.1 206.7l.7 .2-.6-.2M75.2 206.5l.6 .2-.7-.2 .7 .3-.7-.2 .7 .2-.7-.1M75.2 206.5l.6 .2zM75.2 206.8l.6 .2-.5-.2M75.2 206.5l.6 .1-.5-.1M75.3 206.4l.5 .2zM75.4 206.8l.4 .2zM75.4 206.9l.4 .1-.4-.1"/>
<path d="M75.4 206.9l.4 .1zM75.4 206.3l.4 .1-.4-.1 .4 .2-.4-.1 .4 .1-.4-.1M75.4 206.9l.4 .2M75.5 207l.3 .1zM75.5 206.3h.3M75.5 206.2l.3 .1zM75.5 207l.3 .1h-.2M75.6 207.1l.2 .1-.2-.1M75.6 206.1l.2 .2-.2-.1M75.6 206.1l.2 .1zM75.6 207.1l.2 .2M75.7 207.2h.1z"/>
<path d="M75.7 206.1h.1zM75.7 206h.1M75.8 206h.1M75.8 207.3h.1M2.6 229.4h30.6M9.8 221.6h13.6M2.6 252.2h3.6M2.6 269.9h3.6M6.2 278.9h3.6"/>
</g>
<g fill="none" stroke="#f00" stroke-width=".25">
<path d="M2.4 158.6h.4M2.9 158.6h.1M3.1 158.6h.6M3.8 158.6h.1M4 158.6h.5M4.7 158.6h.1M4.9 158.6h.5M5.5 158.6h.1M5.7 158.6h.6M6.4 158.6h.1M6.6 158.6h.6M7.2 158.6h.2"/>
<path d="M7.5 158.6h.5M8.1 158.6h.2M8.3 158.6h.6M9 158.6h.1M9.1 152.4v.3M9.1 152.7v.2M9.1 153v.5M9.1 153.6v.2M9.1 153.8v.6M9.1 154.5v.1M9.1 154.7v.6M9.1 155.4v.1"/>
<path d="M9.1 155.6v.5M9.1 156.3h.1M9.1 156.5v.5M9.1 157.1v.1M9.1 157.3v.6M9.1 158v.1M9.1 158.2v.6M9.1 158.8v.2M9.1 159.1v.5M9.1 159.7v.2M9.1 159.9v.6M9.2 158.6h.6"/>
<path d="M9.9 158.6h.1M10.1 158.6h.5M10.8 158.6h.1M11 158.6h.5M11.6 158.6h.1M11.9 158.6h.5M12.5 158.6h.1M12.7 158.6h.6M13.4 158.6h.1M13.6 158.6h.5M14.2 158.6h.2M14.4 158.6h.6"/>
<path d="M15.1 158.6h.1M15.3 158.6h.4M9.1 160.6v.1M9.1 160.8v.6M9.1 161.5v.1M9.1 161.7v.5M9.1 162.3v.1M9.1 162.6v.5M9.1 163.2v.1M9.1 163.4v.6M9.1 164.1v.1M9.1 164.3v.5"/>
<path d="M9.1 165v.1M9.1 165.2v.5M9.1 165.8v.1M9.1 166v.6M9.1 166.7v.1M9.1 166.9v.6M9.1 167.6v.1M9.1 167.8v.5M9.1 168.4v.2M9.1 168.7v.5M9.1 169.3v.1M9.1 169.5v.6"/>
<path d="M9.1 170.2v.1M9.1 170.4v.5M9.1 171.1v.1M9.1 171.3v.5M9.1 171.9v.1M9.1 172.2v.5M9.1 172.8v.1M9.1 173v.6M9.1 173.7v.1M9.1 173.9v.6M9.1 174.5v.2M9.1 174.8v.5"/>
<path d="M9.1 175.4v.1M9.1 175.6v.6M9.1 176.3v.1M9.1 176.5v.5M9.1 177.2v.1M9.1 177.4v.5M9.1 178.1h.1M9.1 178.3v.5M9.1 178.9v.1M9.1 179.1v.6M9.1 179.8v.1M9.1 180v.6"/>
<path d="M9.1 180.6v.2M9.1 180.8v.6M9.1 181.5v.2M9.1 181.7v.6M9.1 182.4v.1M9.1 182.6v.6M9.1 183.3v.1M9.1 183.5v.5M9.1 184.2h.1M9.1 184.4v.5M9.1 185v.1M9.1 185.2v.6"/>
<path d="M9.1 185.9v.1M9.1 186.1v.3"/>
</g>
<g fill="#000">
<path d="M64.8 56.2l1.8-.3v.6zM73.3 55.9l1.8 .3-1.8 .3zM75.1 56.2l1.8-.3v.6zM168.2 55.9l1.8 .3-1.8 .3zM170 56.2l1.8-.3v.6zM178.5 55.9l1.8 .3-1.8 .3zM56.8 68.6l.3 1.8h-.6zM60.1 61.2h.6l-.3 1.8zM60.4 71.6l.3 1.8h-.6zM64.9 69.2l1.1 .1-.1 .4zM123.9 64.2h.6l-.3 1.8zM124.2 68.6l.3 1.8h-.6z"/>
<path d="M178.2 65.4l2.3 1.1-.5 .8zM184.3 63.5l.3 1.7h-.6zM184 66.8h.6l-.3 1.8zM168.2 124.7l1.8 .3-1.8 .3zM172.6 125l1.8-.3v.6zM56.5 189.5h.6l-.3 1.8zM69.8 187.3h.3l-.2 1zM118.2 189.5h.7l-.3 1.8zM118.6 193.9l.3 1.8h-.7zM176.1 195.6l2.3 1.2-.5 .7zM184.8 191.3l.3 1.8h-.6zM184.5 194.6h.6l-.3 1.9z"/>
<path d="M170 207.2l1.8-.3v.6zM178.5 206.9l1.8 .3-1.8 .3z"/>
</g>
<g font-size="2.8">
<text x="28.4" y="186.9" transform="rotate(90 28.4 186.9)">TITLE:-MS TUBE STRUCTURE</text>
<text x="30.3" y="261.6" transform="rotate(90 30.3 261.6)">NIHVA TECHNOLOGIES</text>
<text x="27.1" y="265.9" transform="rotate(90 27.1 265.9)">PVT. LTD. PUNE</text>
</g>
<g font-size="2.6">
<text x="75.3" y="37" transform="rotate(90 75.3 37)">FFL</text>
<text x="75.3" y="200.2" transform="rotate(90 75.3 200.2)">FFL</text>
</g>
<g font-size="2.5">
<text x="10.8" y="4.7" transform="rotate(90 10.8 4.7)">Rev No.</text>
<text x="6.8" y="7.5" transform="rotate(90 6.8 7.5)">01.</text>
<text x="7.1" y="16.5" transform="rotate(90 7.1 16.5)">Clear opening size ghas been changed from 7300 to 7100mm</text>
<text x="10.8" y="16.6" transform="rotate(90 10.8 16.6)">Revision</text>
<text x="67.9" y="55.7">600</text>
<text x="114.6" y="55.2">Clear Height</text>
<text x="173.1" y="55.7">600</text>
<text x="184.8" y="63.9" transform="rotate(90 184.8 63.9)">300</text>
<text x="60.9" y="76.2" transform="rotate(90 60.9 76.2)">500</text>
<text x="124.7" y="72.4" transform="rotate(90 124.7 72.4)">150X150X5MM</text>
<text x="127.7" y="75.5" transform="rotate(90 127.7 75.5)">MS TUBE</text>
<text x="187" y="75.5" transform="rotate(90 187 75.5)">150X150X5MM</text>
<text x="190" y="74.1" transform="rotate(90 190 74.1)">EXTRA MS TUBE</text>
<text x="79.4" y="81.1" transform="rotate(90 79.4 81.1)">ANCHOR BOLT</text>
<text x="82.4" y="81" transform="rotate(90 82.4 81)">GROUND WITH</text>
<text x="85.5" y="79.1" transform="rotate(90 85.5 79.1)">PLACE AT UNDER</text>
<text x="88.5" y="80.8" transform="rotate(90 88.5 80.8)">250X250X10MM</text>
<text x="91.5" y="83.9" transform="rotate(90 91.5 83.9)">MS PLATE</text>
<text x="6.8" y="108.5" transform="rotate(90 6.8 108.5)">14/06/2022</text>
<text x="10.8" y="108.5" transform="rotate(90 10.8 108.5)">Date</text>
<text x="57.7" y="121.9" transform="rotate(90 57.7 121.9)">Clear Opening</text>
<text x="176.7" y="125.2" transform="rotate(90 176.7 125.2)">150X150X5MM</text>
<text x="7.1" y="130.4" transform="rotate(90 7.1 130.4)">Sujata</text>
<text x="11" y="127.5" transform="rotate(90 11 127.5)">Revised By</text>
<text x="179.7" y="128.3" transform="rotate(90 179.7 128.3)">MS TUBE</text>
<text x="67.2" y="163.5" transform="rotate(90 67.2 163.5)">CONCRETE PIT</text>
<text x="70.3" y="162.8" transform="rotate(90 70.3 162.8)">600X500X400MM</text>
<text x="185.3" y="191.8" transform="rotate(90 185.3 191.8)">300</text>
<text x="119" y="197.7" transform="rotate(90 119 197.7)">150X150X5MM</text>
<text x="122" y="200.7" transform="rotate(90 122 200.7)">MS TUBE</text>
<text x="10.8" y="208.2" transform="rotate(90 10.8 208.2)">10/06/2022</text>
<text x="14.4" y="208.2" transform="rotate(90 14.4 208.2)">10/06/2022</text>
<text x="18.1" y="208.2" transform="rotate(90 18.1 208.2)">10/06/2022</text>
<text x="173.1" y="206.8">600</text>
<text x="184.9" y="205.8" transform="rotate(90 184.9 205.8)">150X150X5MM</text>
<text x="187.9" y="204.3" transform="rotate(90 187.9 204.3)">EXTRA MS TUBE</text>
<text x="3.5" y="230" transform="rotate(90 3.5 230)">SCALE: NTS</text>
<text x="7.2" y="231.2" transform="rotate(90 7.2 231.2)">DWG NO:-NIHVA/22-23/CL/0057</text>
<text x="10.8" y="230.3" transform="rotate(90 10.8 230.3)">PRODUCT - SLIDING DOOR</text>
<text x="14.4" y="230.3" transform="rotate(90 14.4 230.3)">LOCATION - POSCO MANGAON</text>
<text x="18" y="230.4" transform="rotate(90 18 230.4)">CLIENT - LESTECH</text>
<text x="3.5" y="252.7" transform="rotate(90 3.5 252.7)">SCALE:--</text>
<text x="3.5" y="265.3" transform="rotate(90 3.5 265.3)">1:1</text>
<text x="3.5" y="271" transform="rotate(90 3.5 271)">SHEET: 01 OF 01</text>
<text x="7.2" y="280" transform="rotate(90 7.2 280)">REV- 01</text>
</g>
<g font-size="2.3">
<text x="17.7" y="5.5" transform="rotate(90 17.7 5.5)">2.All Civil work and required MS Structure support will be in client scope</text>
<text x="21.3" y="5.2" transform="rotate(90 21.3 5.2)">1.All dimensions are in MM</text>
<text x="24.7" y="5" transform="rotate(90 24.7 5)">Note:-</text>
<text x="59.1" y="242.7" transform="rotate(90 59.1 242.7)">Structure Details for CRM Door-02</text>
</g>
<g font-size="2.1">
<text x="21.3" y="197.9" transform="rotate(90 21.3 197.9)">NAME</text>
<text x="21.1" y="211.5" transform="rotate(90 21.1 211.5)">DATE</text>
<text x="21.3" y="222.1" transform="rotate(90 21.3 222.1)">SIGN</text>
<text x="21" y="262.6" transform="rotate(90 21 262.6)">Website:- www.nihva.com</text>
<text x="22.9" y="265" transform="rotate(90 22.9 265)">Email:- info@nihva.com</text>
<text x="25" y="266.3" transform="rotate(90 25 266.3)">Tel : 020 66304033</text>
</g>
<g font-size="1.9">
<text x="11.3" y="187.2" transform="rotate(90 11.3 187.2)">APPRD.</text>
<text x="14.9" y="187.1" transform="rotate(90 14.9 187.1)">CHECK</text>
<text x="18.1" y="187.2" transform="rotate(90 18.1 187.2)">DRAWN</text>
<text x="11" y="197.7" transform="rotate(90 11 197.7)">V.TARAK</text>
<text x="14.6" y="197.6" transform="rotate(90 14.6 197.6)">P.JAIN</text>
<text x="18.2" y="197" transform="rotate(90 18.2 197)">SUJATA</text>
</g>
<g font-size="1.8">
<text x="34.5" y="189.1" transform="rotate(90 34.5 189.1)">This drawing &amp; design is the property of NIHVA TECHNOLOGIES. Not to be sold or copied to any other concern.</text>
<text x="3.8" y="193.4" transform="rotate(90 3.8 193.4)">ALL DIMENSION ARE IN mm</text>
</g>
<g font-size="1.7">
<text x="7.5" y="187.2" transform="rotate(90 7.5 187.2)">If any queries contact : design@nihva.com</text>
<text x="52.3" y="239.6" transform="rotate(90 52.3 239.6)">1</text>
<text x="55.7" y="237.7" transform="rotate(90 55.7 237.7)">Sl No.</text>
<text x="55.8" y="245.2" transform="rotate(90 55.8 245.2)">Clear Width(CW)</text>
<text x="52.3" y="249.9" transform="rotate(90 52.3 249.9)">7100</text>
<text x="55.8" y="262.3" transform="rotate(90 55.8 262.3)">Clear Height(CH)</text>
<text x="52.3" y="267" transform="rotate(90 52.3 267)">5570</text>
<text x="52.3" y="279.9" transform="rotate(90 52.3 279.9)">1</text>
<text x="55.8" y="279" transform="rotate(90 55.8 279)">Qty</text>
</g>
</svg>
